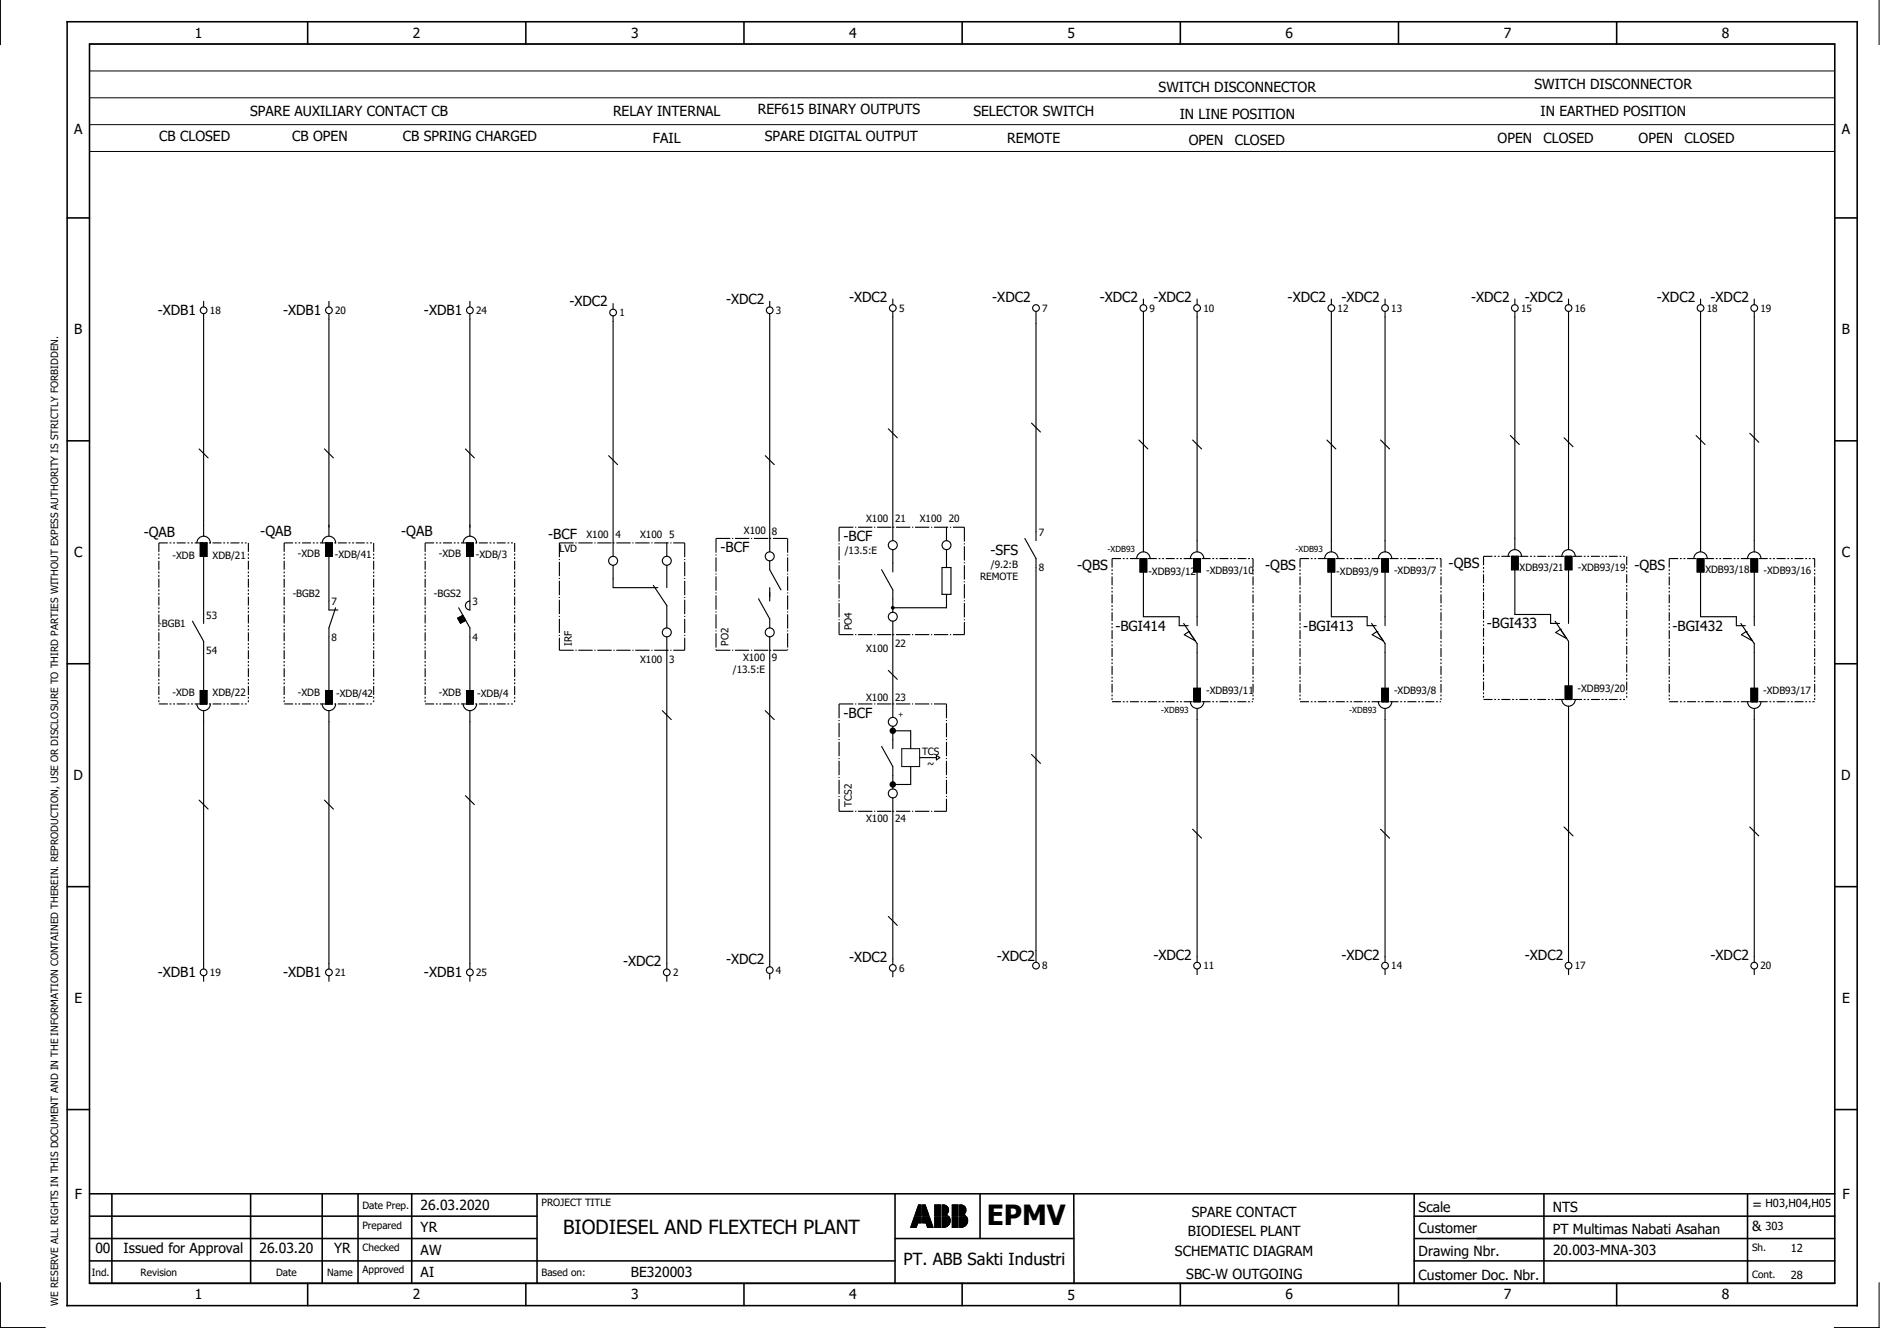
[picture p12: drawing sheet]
<svg xmlns="http://www.w3.org/2000/svg" width="297mm" height="210mm" viewBox="0 0 297 210" stroke-linecap="round" stroke-linejoin="round" font-family="sans-serif">
<g fill="none" stroke="#000" stroke-width=".25">
<path d="M10.6 3.4h282.8v203h-282.8zM14.1 7h275.8v195.8h-275.8zM48.6 3.4v3.6M83.1 3.4v3.6M117.6 3.4v3.6M152 3.4v3.6M186.5 3.4v3.6M221 3.4v3.6M255.4 3.4v3.6M10.6 34.4h3.5M289.9 34.4h3.5M10.6 69.7h3.5"/>
<path d="M289.9 69.7h3.5M10.6 104.9h3.5M289.9 104.9h3.5M10.6 140.1h3.5M289.9 140.1h3.5M10.6 175.4h3.5M289.9 175.4h3.5M14.1 195.8h70.7M14.1 188.7h275.8M14.1 192.2h70.7M14.1 199.3h127.3M17.7 188.7v14.1"/>
<path d="M39.6 188.7v14.1M50.9 188.7v14.1M56.6 188.7v14.1M65.1 188.7v14.1M84.8 188.7v14.1M141.4 195.8h28.3M141.4 188.7v14.2M154.8 188.7v7.1M169.7 188.7v14.2M223.4 195.8h66.5M223.4 188.7v14.1M223.4 192.2h66.5"/>
<path d="M223.4 199.3h66.5M243.9 188.7v14.1M276.1 188.7v14.2M14.1 202.9h275.8M48.6 202.8v3.6M83.1 202.8v3.6M117.6 202.8v3.6M152 202.8v3.6M186.5 202.8v3.6M221 202.8v3.6M255.4 202.8v3.6"/>
</g>
<g fill="none" stroke="#000" stroke-width=".16">
<path d="M.1 0v7M296.9 0v7M14.1 11.2h275.8M14.1 15.5h275.8M14.1 19.7h275.8M14.1 7h275.8M14.1 23.9h275.8M142.5 118.3h2.8v2.9h-2.8zM143.9 193.9v.1M144 193.7v.3M144 193.6v.4M144.1 193.4v.6"/>
<path d="M144.1 193.3v.7M144.2 193.1v.9M144.3 193v1M144.3 192.8v1.2M144.4 192.6v1.4M144.4 192.5v1.5M144.5 192.3h1.1v1h-.6l-.2 .7h-.9zM144.5 192.3v1.7M144.6 192v.1M144.6 192.3v1.7M144.6 191.8v.3M144.7 191.7v.4"/>
<path d="M144.7 192.3v1.7M144.8 191.5v.6M144.8 192.3v1.7M144.8 191.4v.7M144.8 192.3v1.6M144.9 191.2v.9M144.9 192.3v1.4M144.9 191.1v1M144.9 192.3v1.3M145 190.9v1.2M145 192.3v1.1M145 190.7v1.4"/>
<path d="M145 192.3v1M145.1 190.6v1.5M145.1 192.3v1M145.1 190.5h.5v1.6h-1.1zM145.1 190.5v1.6M145.2 190.5v1.6M145.2 192.3v1M145.3 190.5v1.6M145.3 192.3v1M145.4 190.5v1.6M145.4 192.3v1M145.5 190.5v1.6"/>
<path d="M145.5 192.3v1M145.8 190.5h.4l.6 1.6h-1zM145.8 192.3h1l.6 1.7h-.9l-.2-.7h-.5zM145.8 190.5v1.6M145.8 192.3v1M145.9 190.5v1.6M145.9 192.3v1M146 190.5v1.6M146 192.3v1M146.1 190.5v1.6M146.1 192.3v1M146.2 190.5v1.6"/>
<path d="M146.2 192.3v1M146.2 190.6v1.5M146.3 190.8v1.3M146.3 192.3v1M146.4 190.9v1.2M146.4 192.3v1.2M146.4 191.1v1M146.4 192.3v1.3M146.5 191.2v.9M146.5 192.3v1.5M146.5 191.4v.7M146.5 192.3v1.6"/>
<path d="M146.6 191.6v.5M146.6 192.3v1.7M146.6 191.7v.4M146.7 191.9v.2M146.7 192.3v1.7M146.7 192v.1M146.8 192.3v1.7M146.8 192.4v1.6M146.9 192.5v1.5M147 192.7v1.3M147 192.8v1.2M147.1 193v1"/>
<path d="M147.1 193.1v.9M147.2 193.3v.7M147.2 193.5v.5M147.3 193.6v.4M147.3 193.8v.2M147.4 193.9v.1M147.7 190.5h.9v1.6h-.9zM147.7 192.3h.9v1.7h-.9zM147.7 190.5v1.6M147.7 192.3v1.7M147.8 190.5v1.6M147.8 192.3v1.7"/>
<path d="M147.9 190.5v1.6M147.9 192.3v1.7M148 190.5v1.6M148 192.3v1.7M148.1 190.5v1.6M148.1 192.3v1.7M148.2 190.5v1.6M148.2 192.3v1.7M148.3 190.5v1.6M148.3 192.3v1.7M148.4 190.5v1.6M148.4 192.3v1.7"/>
<path d="M148.5 190.5v1.6M148.5 192.3v1.7M148.6 190.5v1.6M148.6 192.3v1.7M148.8 190.5a.82 .82 0 0 1 1 .4 .82 .82 0 0 1-.3 1l.3 .2h-1zM148.9 190.5v1.6M148.9 192.3v1.7M149 190.5v1.6M149 192.3v1.7M149.1 190.5v1.6M149.1 192.3v1.7M149.2 190.5v1.6"/>
<path d="M149.2 192.3v1.7M149.3 190.5v1.6M149.3 192.3v1.7M149.4 190.5v1.6M149.4 192.3v1.6M149.5 190.6v1.5M149.5 192.3v1.6M149.6 190.6v1.3M149.6 192v.1M149.6 192.3v1.6M149.6 190.7v1.2M149.7 190.7v1.1"/>
<path d="M149.7 192v.1M149.7 192.3v1.5M149.7 190.8v.9M149.7 192.1h.1M149.8 190.9v.7M149.8 192.3v1.4M149.8 191v.5M149.9 192.3v1.3M150 192.3a1.06 1.06 0 0 1-.9 1.7M150 192.3h-1.2v1.7h.3M150 192.4v1.1M150.1 192.5v.9"/>
<path d="M150.1 192.7v.5M150.4 190.5h1v1.6h-1zM150.4 192.3h1v1.7h-1zM150.5 190.5v1.6M150.5 192.3v1.7M150.6 190.5v1.6M150.6 192.3v1.7M150.7 190.5v1.6M150.7 192.3v1.7M150.8 190.5v1.6M150.8 192.3v1.7M150.9 190.5v1.6"/>
<path d="M150.9 192.3v1.7M151 190.5v1.6M151 192.3v1.7M151.1 190.5v1.6M151.1 192.3v1.7M151.2 190.5v1.6M151.2 192.3v1.7M151.3 190.5v1.6M151.3 192.3v1.7M151.6 190.5a.82 .82 0 0 1 1 .4 .82 .82 0 0 1-.4 1l.3 .2h-.9zM151.7 190.5v1.6M151.7 192.3v1.7"/>
<path d="M151.8 190.5v1.6M151.8 192.3v1.7M151.9 190.5v1.6M151.9 192.3v1.7M152 190.5v1.6M152 192.3v1.7M152.1 190.5v1.6M152.1 192.3v1.7M152.2 190.5v1.6M152.2 192.3v1.6M152.3 190.6v1.5M152.3 192.3v1.6"/>
<path d="M152.3 190.6v1.3M152.3 192v.1M152.4 190.7v1.1M152.4 192v.1M152.4 192.3v1.6M152.4 192.3v1.5M152.5 190.8v.9M152.5 192.1h.1M152.5 192.3v1.5M152.5 190.9v.7M152.5 192.3v1.4M152.6 191v.5"/>
<path d="M152.6 192.3v1.4M152.7 192.3v1.3M152.7 192.3a1.06 1.06 0 0 1-.9 1.7M152.7 192.3h-1.1v1.7h.2M152.8 192.4v1.1M152.8 192.5v.9M152.9 192.7v.5M.1 202.8v7h7M296.9 202.8v7h-7.1"/>
</g>
<g fill="none" stroke="#000" stroke-width=".18">
<path d="M32.2 47.6v.9M32.2 49.6v35.2M52 47.6v.9M52 49.6v35.2M74.2 47.6v.9M74.2 49.6v35.2M96.9 48v.9M96.9 49.9v38M121.6 47.6v.9M121.6 49.6v37.6M141.1 47.3v.9M141.1 49.2v36.3"/>
<path d="M163.7 49.2v36.3M180.7 47.3v.9M180.7 49.2v38M189.1 47.3v.9M189.1 49.2v38M210.4 47.3v.9M210.4 49.2v38M218.8 47.3v.9M218.8 49.2v38M239.3 47.3v.9M239.3 49.2v37.7M247.8 47.3v.9"/>
<path d="M247.8 49.2v37.7M268.7 47.3v.9M268.7 49.2v38M277.2 47.3v.9M277.2 49.2v38M31.5 71l1.4 1.4M51.3 71l1.4 1.4M73.5 71l1.4 1.4M96.2 72l1.4 1.4M120.9 72l1.4 1.4M140.4 67.8l1.4 1.4M163 66.9l1.4 1.4"/>
<path d="M179.9 69.5l1.5 1.5M188.4 69.5l1.4 1.5M209.6 69.5l1.5 1.5M218.1 69.5l1.4 1.5M238.6 68.8l1.5 1.5M247.1 69.2l1.4 1.4M268 68.8l1.4 1.5M276.5 68.5l1.4 1.4M30.4 98.2l1.8 3.2v1.4M31.1 85.8a1.06 1.06 0 0 1 1.1-1 1.06 1.06 0 0 1 1 1M31.6 85.8h1.1v2.1h-1.1zM32.2 87.9v10.6"/>
<path d="M50.9 85.8a1.06 1.06 0 0 1 1.1-1 1.06 1.06 0 0 1 1 1M51.4 85.8h1.1v2.1h-1.1zM52 87.9v8.5h1.4M53 96.1l-1 3.1v10.3M72.3 97.7l.8-.4 .5 .8-.8 .4zM72.5 96.1l1.7 3.1v10.3M73.2 85.8a1.06 1.06 0 0 1 1-1 1.06 1.06 0 0 1 1.1 1M73.7 85.8h1.1v2.1h-1.1zM74.2 87.9v8.5a.71 .71 0 0 1-.7-.7 .71 .71 0 0 1 .7-.7M96.9 89.3v3.6h7M103.2 92.5l2.2 3.2v3.5M105.4 85.8v2.1"/>
<path d="M105.4 89.3v3.6M119.9 94.6l1.7 3.2v1.4M121.6 88.6v1.5l1.8 3.1M121.6 92.9v2.1M139.3 90.1l1.8 3.1v3.6M141.1 98.2v15.2M141.1 86.9v3.5M148.8 89.7h1.5v4.2h-1.5zM149.5 93.9v2.2h-8.4M149.5 83.3v2.2M149.5 86.9v2.8M161.9 85.1l1.8 3.2v63.8"/>
<path d="M179.6 88.3a1.06 1.06 0 0 1 1.1-1.1 1.06 1.06 0 0 1 1 1.1M180.1 88.3h1.1v2.1h-1.1zM180.7 90.4v7.1h5.6v1.4h1.4M187 98.5l2.1 3.2v7.1M187.8 99.8h.1M188.1 88.3a1.06 1.06 0 0 1 1-1.1 1.06 1.06 0 0 1 1.1 1.1M188.6 88.3h1.1v2.1h-1.1zM189.1 90.4v8.5M209.3 88.3a1.06 1.06 0 0 1 1.1-1.1 1.06 1.06 0 0 1 1 1.1M209.8 88.3h1.1v2.1h-1.1zM210.4 90.4v7.1h5.6v1.4h1.4M216.7 98.5l2.1 3.2v7.1"/>
<path d="M217.5 99.8h.1M217.8 88.3a1.06 1.06 0 0 1 1-1.1 1.06 1.06 0 0 1 1.1 1.1M218.3 88.3h1.1v2.1h-1.1zM218.8 90.4v8.5M238.3 87.9a1.06 1.06 0 0 1 1-1 1.06 1.06 0 0 1 1.1 1M238.8 87.9h1.1v2.2h-1.1zM239.3 90.1v7h5.7v1.4h1.4M245.7 98.2l2.1 3.2v7M245.8 100l.7-.5 1 1.4zM246.5 99.5h.1M246.8 87.9a1.06 1.06 0 0 1 1-1 1.06 1.06 0 0 1 1.1 1M247.3 87.9h1.1v2.2h-1.1z"/>
<path d="M247.8 90.1v8.4M267.6 88.3a1.06 1.06 0 0 1 1.1-1.1 1.06 1.06 0 0 1 1 1.1M268.2 88.3h1v2.1h-1zM268.7 90.4v7.1h5.6v1.4h1.5M275.1 98.5l2.1 3.2v7.1M275.9 99.8h.1M276.1 88.3a1.06 1.06 0 0 1 1.1-1.1 1.06 1.06 0 0 1 1 1.1M276.6 88.3h1.1v2.1h-1.1zM277.2 90.4v8.5M31.1 111.3a1.06 1.06 0 0 0 1.1 1 1.06 1.06 0 0 0 1-1M31.6 109.1h1.1v2.2h-1.1zM32.2 102.8v6.3"/>
<path d="M32.2 112.3v40.9M50.9 111.3a1.06 1.06 0 0 0 1.1 1 1.06 1.06 0 0 0 1-1M51.4 109.1h1.1v2.2h-1.1zM52 112.3v40.9M73.2 111.3a1.06 1.06 0 0 0 1 1 1.06 1.06 0 0 0 1.1-1M73.7 109.1h1.1v2.2h-1.1zM74.2 112.3v40.9M104.6 112.3l1.5 1.4M105.4 100.7v52.5M120.9 112.3l1.4 1.4M121.6 100.7v52.1M139.3 118l1.8 3.2v3.5"/>
<path d="M140.4 106l1.4 1.4M141.1 114.8v3.5M141.1 115.5h2.8v2.8M145.3 119.8h2.7M148 119.4l.5 .4-.5 .3zM163 119.2l1.4 1.5M187.1 100.3l.7-.5 1 1.5zM188.1 110.9a1.06 1.06 0 0 0 1 1.1 1.06 1.06 0 0 0 1.1-1.1M188.6 108.8h1.1v2.1h-1.1zM189.1 112v40.1M216.8 100.3l.7-.5 1 1.5zM217.8 110.9a1.06 1.06 0 0 0 1 1.1 1.06 1.06 0 0 0 1.1-1.1"/>
<path d="M218.3 108.8h1.1v2.1h-1.1zM218.8 112v40.1M246.8 110.6a1.06 1.06 0 0 0 1 1 1.06 1.06 0 0 0 1.1-1M247.3 108.4h1.1v2.2h-1.1zM247.8 111.6v40.5M275.1 100.3l.8-.5 1 1.5zM276.1 110.9a1.06 1.06 0 0 0 1.1 1.1 1.06 1.06 0 0 0 1-1.1M276.6 108.8h1.1v2.1h-1.1zM277.2 112v40.1M31.5 126.5l1.4 1.4M51.3 126.5l1.4 1.4M73.5 125.8l1.4 1.4"/>
<path d="M141.1 126.1v26.4M143.9 121.2v2.8h-2.8M188.4 131.1l1.4 1.4M218.1 131.1l1.4 1.4M247.1 130.7l1.4 1.4M276.5 130.7l1.4 1.4M32.2 154.2v.9M52 154.2v.9M74.2 154.2v.9M105.4 154.2v.9M121.6 153.9v.9M140.4 144.9l1.4 1.4"/>
<path d="M141.1 153.5v.9M189.1 153.2v.8M218.8 153.2v.8M247.8 153.2v.8M277.2 153.2v.8"/>
<circle cx="32.2" cy="49" r=".53"/>
<circle cx="52" cy="49" r=".53"/>
<circle cx="74.2" cy="49" r=".53"/>
<circle cx="96.9" cy="49.4" r=".53"/>
<circle cx="121.6" cy="49" r=".53"/>
<circle cx="141.1" cy="48.7" r=".53"/>
<circle cx="163.7" cy="48.7" r=".53"/>
<circle cx="180.7" cy="48.7" r=".53"/>
<circle cx="189.1" cy="48.7" r=".53"/>
<circle cx="210.4" cy="48.7" r=".53"/>
<circle cx="218.8" cy="48.7" r=".53"/>
<circle cx="239.3" cy="48.7" r=".53"/>
<circle cx="247.8" cy="48.7" r=".53"/>
<circle cx="268.7" cy="48.7" r=".53"/>
<circle cx="277.2" cy="48.7" r=".53"/>
<circle cx="96.9" cy="88.6" r=".71"/>
<circle cx="105.4" cy="88.6" r=".71"/>
<circle cx="105.4" cy="100" r=".71"/>
<circle cx="121.6" cy="87.9" r=".71"/>
<circle cx="121.6" cy="100" r=".71"/>
<circle cx="141.1" cy="86.2" r=".71"/>
<circle cx="141.1" cy="97.5" r=".71"/>
<circle cx="149.5" cy="86.2" r=".71"/>
<circle cx="141.1" cy="114.1" r=".71"/>
<circle cx="141.1" cy="125.4" r=".71"/>
<circle cx="32.2" cy="153.7" r=".53"/>
<circle cx="52" cy="153.7" r=".53"/>
<circle cx="74.2" cy="153.7" r=".53"/>
<circle cx="105.4" cy="153.7" r=".53"/>
<circle cx="121.6" cy="153.3" r=".53"/>
<circle cx="141.1" cy="153" r=".53"/>
<circle cx="163.7" cy="152.6" r=".53"/>
<circle cx="189.1" cy="152.6" r=".53"/>
<circle cx="218.8" cy="152.6" r=".53"/>
<circle cx="247.8" cy="152.6" r=".53"/>
<circle cx="277.2" cy="152.6" r=".53"/>
</g>
<g fill="none" stroke="#000" stroke-width=".18" stroke-dasharray="2.3 .3 .2 .3" stroke-linecap="butt">
<path d="M88.4 85.8h19.8M88.4 85.8v17M108.2 85.8v17M113.1 85.1h11.3M113.1 85.1v17.7M124.4 85.1v17.7M132.6 83.3h19.8M132.6 83.3v17M152.4 83.3v17M31.6 111.3h1.1M51.4 111.3h1.1M73.7 111.3h1.1"/>
<path d="M88.4 102.8h19.8M113.1 102.8h11.3M132.6 111.3h16.9M132.6 111.3v16.9M132.6 100.3h19.8M149.5 111.3v16.9M188.6 110.9h1.1M218.3 110.9h1.1M247.3 110.6h1.1M276.6 110.9h1.1M132.6 128.2h16.9"/>
</g>
<g fill="none" stroke="#000" stroke-width=".18" stroke-dasharray="1.4 .3 .3 .3 .3 .3" stroke-linecap="butt">
<path d="M25.1 85.8h14.1M25.1 85.8v25.5M39.2 85.8v25.5M44.9 85.8h14.1M44.9 85.8v25.5M59 85.8v25.5M67.2 85.8h14.1M67.2 85.8v25.5M81.3 85.8v25.5M175.7 88.3h22.3M175.7 88.3v22.6M198 88.3v22.6"/>
<path d="M205.4 88.3h22.3M205.4 88.3v22.6M227.7 88.3v22.6M234.4 87.9h22.6M234.4 87.9v22.7M257 87.9v22.7M263.7 88.3h23M263.7 88.3v22.6M286.7 88.3v22.6M25.1 111.3h14.1M44.9 111.3h14.1M67.2 111.3h14.1"/>
<path d="M175.7 110.9h22.3M205.4 110.9h22.3M234.4 110.6h22.6M263.7 110.9h23"/>
</g>
<g fill="#000" stroke="#000" stroke-width=".16">
<path d="M31.6 85.8h1.1v2.1h-1.1zM51.4 85.8h1.1v2.1h-1.1zM72.3 97.7l.8-.4 .5 .8-.8 .4zM73.7 85.8h1.1v2.1h-1.1zM180.1 88.3h1.1v2.1h-1.1zM188.6 88.3h1.1v2.1h-1.1zM209.8 88.3h1.1v2.1h-1.1zM218.3 88.3h1.1v2.1h-1.1zM238.8 87.9h1.1v2.2h-1.1zM247.3 87.9h1.1v2.2h-1.1zM268.2 88.3h1v2.1h-1zM276.6 88.3h1.1v2.1h-1.1z"/>
<path d="M31.6 109.1h1.1v2.2h-1.1zM51.4 109.1h1.1v2.2h-1.1zM73.7 109.1h1.1v2.2h-1.1zM188.6 108.8h1.1v2.1h-1.1zM218.3 108.8h1.1v2.1h-1.1zM247.3 108.4h1.1v2.2h-1.1zM276.6 108.8h1.1v2.1h-1.1z"/>
</g>
<g fill="#000">
<circle cx="141.1" cy="96.1" r=".3"/>
<circle cx="141.1" cy="115.5" r=".51"/>
<circle cx="141.1" cy="124" r=".51"/>
</g>
<text font-size="4.4" x="155.9" y="193.6">EPMV</text>
<text font-size="3.1" x="89" y="195.1">BIODIESEL AND FLEXTECH PLANT</text>
<text font-size="2.6" x="142.8" y="200">PT. ABB Sakti Industri</text>
<g font-size="2.2">
<text x="30.8" y="6">1</text>
<text x="65.2" y="6">2</text>
<text x="99.7" y="6">3</text>
<text x="134.2" y="6">4</text>
<text x="168.7" y="6">5</text>
<text x="203.1" y="6">6</text>
<text x="237.6" y="6">7</text>
<text x="272.1" y="6">8</text>
<text x="183.1" y="14.5">SWITCH DISCONNECTOR</text>
<text x="242.5" y="14.1">SWITCH DISCONNECTOR</text>
<text x="11.7" y="21.2">A</text>
<text x="25.2" y="22.3">CB CLOSED</text>
<text x="39.5" y="18.4">SPARE AUXILIARY CONTACT CB</text>
<text x="46.2" y="22.3">CB OPEN</text>
<text x="63.6" y="22.3">CB SPRING CHARGED</text>
<text x="96.9" y="18.4">RELAY INTERNAL</text>
<text x="103.2" y="22.6">FAIL</text>
<text x="119.7" y="18">REF615 BINARY OUTPUTS</text>
<text x="120.8" y="22.3">SPARE DIGITAL OUTPUT</text>
<text x="153.8" y="18.4">SELECTOR SWITCH</text>
<text x="159.2" y="22.6">REMOTE</text>
<text x="186.4" y="18.7">IN LINE POSITION</text>
<text x="187.8" y="23">OPEN</text>
<text x="195.1" y="23">CLOSED</text>
<text x="236.6" y="22.6">OPEN</text>
<text x="243.4" y="18.4">IN EARTHED POSITION</text>
<text x="243.9" y="22.6">CLOSED</text>
<text x="258.9" y="22.6">OPEN</text>
<text x="266.1" y="22.6">CLOSED</text>
<text x="291" y="21.2">A</text>
<text x="134.2" y="47.7">-XDC2</text>
<text x="156.8" y="47.7">-XDC2</text>
<text x="173.8" y="47.7">-XDC2</text>
<text x="182.2" y="47.7">-XDC2</text>
<text x="203.4" y="47.7">-XDC2</text>
<text x="211.9" y="47.7">-XDC2</text>
<text x="232.4" y="47.7">-XDC2</text>
<text x="240.9" y="47.7">-XDC2</text>
<text x="261.8" y="47.7">-XDC2</text>
<text x="270.3" y="47.7">-XDC2</text>
<text x="11.7" y="52.9">B</text>
<text x="24.9" y="49.8">-XDB1</text>
<text x="44.7" y="49.8">-XDB1</text>
<text x="67" y="49.8">-XDB1</text>
<text x="90" y="48.4">-XDC2</text>
<text x="114.7" y="48.1">-XDC2</text>
<text x="291" y="52.9">B</text>
<text x="11.7" y="88.1">C</text>
<text x="22.7" y="84.8">-QAB</text>
<text x="41.1" y="84.8">-QAB</text>
<text x="63.4" y="84.8">-QAB</text>
<text x="86.6" y="85.1">-BCF</text>
<text x="113.8" y="87.3">-BCF</text>
<text x="133.3" y="85.5">-BCF</text>
<text x="156.5" y="87.7">-SFS</text>
<text x="228.9" y="89.8">-QBS</text>
<text x="291" y="88.1">C</text>
<text x="170.2" y="90.1">-QBS</text>
<text x="199.9" y="90.1">-QBS</text>
<text x="258.2" y="90.1">-QBS</text>
<text x="176.2" y="99.7">-BGI414</text>
<text x="205.9" y="99.7">-BGI413</text>
<text x="234.9" y="99.3">-BGI433</text>
<text x="264.3" y="99.7">-BGI432</text>
<text x="133.3" y="113.5">-BCF</text>
<text x="11.6" y="123.3">D</text>
<text x="290.9" y="123.3">D</text>
<text x="24.9" y="154.5">-XDB1</text>
<text x="44.7" y="154.5">-XDB1</text>
<text x="67" y="154.5">-XDB1</text>
<text x="98.4" y="152.7">-XDC2</text>
<text x="114.7" y="152.4">-XDC2</text>
<text x="134.2" y="152">-XDC2</text>
<text x="157.5" y="151.9">-XDC2</text>
<text x="182.2" y="151.7">-XDC2</text>
<text x="211.9" y="151.7">-XDC2</text>
<text x="240.9" y="151.7">-XDC2</text>
<text x="270.3" y="151.7">-XDC2</text>
<text x="11.8" y="158.6">E</text>
<text x="291.1" y="158.6">E</text>
<text x="11.8" y="189.5">F</text>
<text x="66.5" y="191.2">26.03.2020</text>
<text x="224.1" y="191.5">Scale</text>
<text x="245.4" y="191.5">NTS</text>
<text x="276.8" y="191.1">=</text>
<text x="291.1" y="189.5">F</text>
<text x="15.1" y="198">00</text>
<text x="19.5" y="198">Issued for Approval</text>
<text x="41" y="198">26.03.20</text>
<text x="52.8" y="198">YR</text>
<text x="66.5" y="194.8">YR</text>
<text x="187.7" y="195.4">BIODIESEL PLANT</text>
<text x="188.3" y="192.3">SPARE CONTACT</text>
<text x="224.1" y="194.9">Customer</text>
<text x="245.4" y="195">PT Multimas Nabati Asahan</text>
<text x="276.8" y="194.6">&amp;</text>
<text x="66.5" y="198.3">AW</text>
<text x="66.5" y="201.8">AI</text>
<text x="99.7" y="201.8">BE320003</text>
<text x="185.6" y="198.6">SCHEMATIC DIAGRAM</text>
<text x="187.4" y="202.1">SBC-W OUTGOING</text>
<text x="224.1" y="198.6">Drawing Nbr.</text>
<text x="224.1" y="202.3">Customer Doc. Nbr.</text>
<text x="245.4" y="198.3">20.003-MNA-303</text>
<text x="30.8" y="205.4">1</text>
<text x="65.2" y="205.4">2</text>
<text x="99.7" y="205.4">3</text>
<text x="134.2" y="205.4">4</text>
<text x="168.7" y="205.4">5</text>
<text x="203.1" y="205.4">6</text>
<text x="237.6" y="205.4">7</text>
<text x="272.1" y="205.4">8</text>
</g>
<g font-size="1.8">
<text x="278.9" y="190.8">H03,H04,H05</text>
<text x="278.9" y="194.3">303</text>
<text x="282.9" y="197.9">12</text>
<text x="282.9" y="202.1">28</text>
</g>
<g font-size="1.6">
<text x="33.2" y="49.6">18</text>
<text x="53" y="49.6">20</text>
<text x="75.2" y="49.6">24</text>
<text x="97.9" y="50">1</text>
<text x="122.6" y="49.6">3</text>
<text x="142.1" y="49.3">5</text>
<text x="164.7" y="49.3">7</text>
<text x="181.6" y="49.3">9</text>
<text x="190.1" y="49.3">10</text>
<text x="211.3" y="49.3">12</text>
<text x="219.8" y="49.3">13</text>
<text x="240.3" y="49.3">15</text>
<text x="248.8" y="49.3">16</text>
<text x="269.7" y="49.3">18</text>
<text x="278.2" y="49.3">19</text>
<text x="136.8" y="82.5">X100</text>
<text x="141.4" y="82.5">21</text>
<text x="145.3" y="82.5">X100</text>
<text x="149.9" y="82.5">20</text>
<text x="27.3" y="88.3">-XDB</text>
<text x="33.6" y="88.3">XDB/21</text>
<text x="47.1" y="88">-XDB</text>
<text x="52.9" y="88.2">-XDB/41</text>
<text x="69.3" y="88">-XDB</text>
<text x="75.2" y="88.2">-XDB/3</text>
<text x="88.4" y="87.2">LVD</text>
<text x="92.7" y="85">X100</text>
<text x="97.2" y="85">4</text>
<text x="101.1" y="85">X100</text>
<text x="105.7" y="85">5</text>
<text x="117.5" y="84.4">X100</text>
<text x="122" y="84.6">8</text>
<text x="133.5" y="87.6">/13.5:E</text>
<text x="156.6" y="89.7">/9.2:B</text>
<text x="164.1" y="84.7">7</text>
<text x="46.2" y="94.4">-BGB2</text>
<text x="52.4" y="95.7">7</text>
<text x="68.6" y="94.4">-BGS2</text>
<text x="74.7" y="95.7">3</text>
<text x="154.8" y="91.6">REMOTE</text>
<text x="164.1" y="90.3">8</text>
<text x="181.4" y="90.8">-XDB93/12</text>
<text x="190.6" y="90.8">-XDB93/10</text>
<text x="211.1" y="90.8">-XDB93/9</text>
<text x="220.3" y="90.8">-XDB93/7</text>
<text x="239.5" y="90.2">-XDB93/21</text>
<text x="249.3" y="90.3">-XDB93/19</text>
<text x="268.9" y="90.6">-XDB93/18</text>
<text x="278.6" y="90.7">-XDB93/16</text>
<text x="25" y="99.1">-BGB1</text>
<text x="32.6" y="97.8">53</text>
<text x="52.4" y="101.3">8</text>
<text x="74.7" y="101.3">4</text>
<text x="134.6" y="99.6" transform="rotate(-90 134.6 99.6)">PO4</text>
<text x="32.6" y="103.4">54</text>
<text x="90.4" y="102.1" transform="rotate(-90 90.4 102.1)">IRF</text>
<text x="101.1" y="104.8">X100</text>
<text x="105.7" y="104.8">3</text>
<text x="115.1" y="102.1" transform="rotate(-90 115.1 102.1)">PO2</text>
<text x="115.8" y="106.3">/13.5:E</text>
<text x="117.4" y="104.4">X100</text>
<text x="122" y="104.4">9</text>
<text x="136.8" y="103.1">X100</text>
<text x="141.4" y="102.3">22</text>
<text x="27.3" y="110">-XDB</text>
<text x="33.6" y="110">XDB/22</text>
<text x="47.1" y="110">-XDB</text>
<text x="53.1" y="110.2">-XDB/42</text>
<text x="69.3" y="110">-XDB</text>
<text x="75.4" y="110.2">-XDB/4</text>
<text x="136.8" y="110.8">X100</text>
<text x="141.4" y="110.8">23</text>
<text x="190.6" y="109.7">-XDB93/11</text>
<text x="220.3" y="109.7">-XDB93/8</text>
<text x="249.2" y="109.3">-XDB93/20</text>
<text x="278.6" y="109.7">-XDB93/17</text>
<text x="145.7" y="119.4">TCS</text>
<text x="146.5" y="121.3">~</text>
<text x="134.6" y="127.5" transform="rotate(-90 134.6 127.5)">TCS2</text>
<text x="136.8" y="129.9">X100</text>
<text x="141.4" y="129.9">24</text>
<text x="33.2" y="154.3">19</text>
<text x="53" y="154.3">21</text>
<text x="75.2" y="154.3">25</text>
<text x="106.3" y="154.3">2</text>
<text x="122.6" y="153.9">4</text>
<text x="142.1" y="153.6">6</text>
<text x="164.7" y="153.2">8</text>
<text x="190.1" y="153.2">11</text>
<text x="219.8" y="153.2">14</text>
<text x="248.8" y="153.2">17</text>
<text x="278.2" y="153.2">20</text>
<text x="57.3" y="191">Date Prep.</text>
<text x="85.6" y="190.6">PROJECT TITLE</text>
<text x="57.3" y="194.2">Prepared</text>
<text x="57.3" y="197.8">Checked</text>
<text x="276.8" y="197.7">Sh.</text>
<text x="14.5" y="201.6">Ind.</text>
<text x="22.2" y="201.6">Revision</text>
<text x="43.6" y="201.6">Date</text>
<text x="51.7" y="201.6">Name</text>
<text x="57.3" y="201.3">Approved</text>
<text x="85.6" y="201.6">Based on:</text>
<text x="276.8" y="201.9">Cont.</text>
<text x="9.2" y="206.4" transform="rotate(-90 9.2 206.4)">WE RESERVE ALL RIGHTS IN THIS DOCUMENT AND IN THE INFORMATION CONTAINED THEREIN. REPRODUCTION, USE OR DISCLOSURE TO THIRD PARTIES WITHOUT EXPESS AUTHORITY IS STRICTLY FORBIDDEN.</text>
</g>
<g font-size="1.3">
<text x="175" y="87.3">-XDB93</text>
<text x="204.7" y="87.3">-XDB93</text>
<text x="183.5" y="112.8">-XDB93</text>
<text x="213.2" y="112.8">-XDB93</text>
</g>
<text font-size="1.1" x="141.9" y="113.4">+</text>
</svg>
